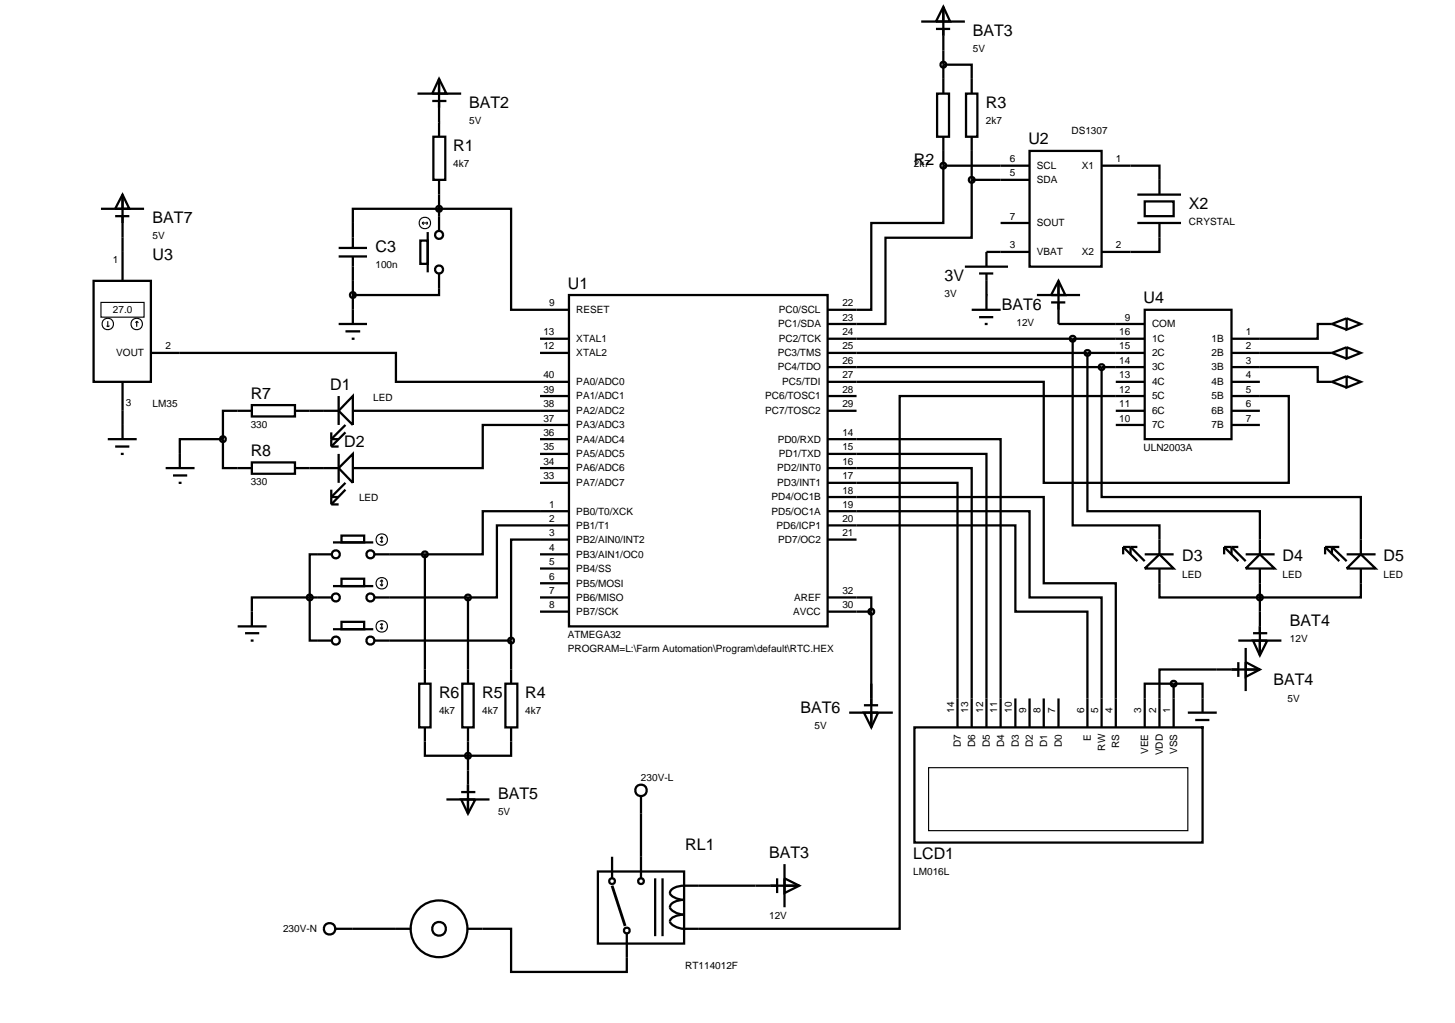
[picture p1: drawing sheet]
<svg xmlns="http://www.w3.org/2000/svg" width="257mm" height="180mm" viewBox="0 0 257 180" stroke-linecap="round" stroke-linejoin="round" font-family="sans-serif">
<g fill="none" stroke="#000" stroke-width=".4">
<path d="M73.6 16.5h7.7M76.2 17.8h2.5M77.4 13.9l1.3 2.6h-2.5zM77.4 13.9v10.2M162.4 3.8h7.7M165 5.1h2.5M165.2 16.5h2.1v7.6h-2.1zM166.3 11.4h5v5.1M166.3 1.2l1.2 2.6h-2.5zM166.3 1.2v15.3M170.3 16.5h2v7.6h-2zM17.8 36.8h7.6"/>
<path d="M20.3 38.1h2.5M21.6 34.3l1.2 2.5h-2.5zM21.6 34.3v15.2M76.4 24.1h2.1v7.6h-2.1zM77.4 31.7v8.9M166.3 29.2v10.1h-12.7v15.3h-7.7M166.3 24.1v5.1M166.3 29.2h15.2M171.3 31.7v10.2h-15.2v15.2h-10.2M171.3 31.7h10.2M171.3 24.1v7.6M176.4 39.3h5.1"/>
<path d="M181.5 26.6h12.7v20.4h-12.7zM194.2 29.2h10.2v5.1M200.5 39.3h7.7M200.5 34.3h7.7M201.8 35.5h5.1v2.6h-5.1zM204.4 39.3v5.1h-10.2M16.5 49.5h10.1v17.8h-10.1zM59.7 57.1h5M59.7 45.2h5M59.7 43.7h5M60.9 58.4h2.6M62 59.7h.5"/>
<path d="M62.2 43.7v-6.9h27.9v17.8h10.2M62.2 45.2v11.9M74.1 42.4h1.3v4.1h-1.3zM75.4 40.9v7.1M77.4 48.2v3.8h-15.2M95.2 59.7h5.1M100.3 52h45.6v58.4h-45.6zM145.9 59.7h55.9M170.1 47h7.6M171.3 54.6h5.1M172.6 48.2h2.5M172.6 55.9h2.5"/>
<path d="M173.6 57.1h.5M173.9 48.2v6.4M181.5 44.4h-7.6v2.6M182.8 52h7.6M185.3 53.3h2.5M186.6 49.5l1.2 2.5h-2.5zM186.6 49.5v7.6h15.2M189.1 59.7v32.9h15.3v5.1M201.8 54.6h15.3v22.8h-15.3zM234.8 57.1h-2.5v2.6h-15.2M234.8 57.1l2.6 1M237.4 56.1l2.5 1-2.5 1z"/>
<path d="M237.4 56.1l-2.6 1M19 77.4h5.1M20.3 78.7h2.5M21.6 67.3v10.1M26.6 62.2h43.2v5.1h30.5M39.3 77.4v5.1h5.1M39.3 77.4h-7.6v5.1M44.4 71.4h7.6v2h-7.6zM44.4 72.4h-5.1v5M52 72.4h7.7M58.4 78.7h1.3M58.4 76.2v2.5"/>
<path d="M59.7 69.8v5.1M60.9 74.9l-2.5 2.5h1.3M60.9 76.2l-2.5 2.5M62.2 69.8v5.1l-2.5-2.5zM62.2 72.4h38.1M95.2 62.2h5.1M95.2 77.4h5.1M95.2 69.8h5.1M100.3 74.9h-15.2v7.6h-22.9M145.9 77.4h30.5v50.8M145.9 67.3h38.1v17.8h43.2v-15.3h-10.1M145.9 72.4h5.1"/>
<path d="M145.9 62.2h55.9M145.9 64.7h55.9M145.9 69.8h5.1M191.7 62.2v27.9h30.4v7.6M194.2 64.7v22.9h45.7v10.1M196.7 72.4h5.1M196.7 67.3h5.1M196.7 74.9h5.1M201.8 69.8h-43.2v93.9h-35.4a6.7 6.7 0 0 1-4.3-.5l-.7-.5-.1-.3a1.5 1.5 0 0 1 1.3-1l1.2-.2a2.73 2.73 0 0 1-2.5-1.3 1.5 1.5 0 0 1 1.3-1.1l1.2-.2a2.7 2.7 0 0 1-2.5-1.2 1.5 1.5 0 0 1 1.3-1.1l1.2-.2h20.3M217.1 64.7h15.2v2.6h2.5M217.1 72.4h5M217.1 62.2h17.7"/>
<path d="M217.1 67.3h5M217.1 74.9h5M234.8 62.2l2.6 1M234.8 67.3l2.6 1M237.4 61.2l2.5 1-2.5 1zM237.4 66.3l2.5 1-2.5 1zM237.4 61.2l-2.6 1M237.4 66.3l-2.6 1M21.3 80h.5M29.2 82.5h5.1M30.5 83.8h2.5M31.5 85.1h.5"/>
<path d="M44.4 81.5h7.6v2h-7.6zM52 82.5h7.7M58.4 97.7h-3.8v7.6M58.4 86.3v2.6M58.4 88.9h1.3M58.7 95.6h7.1M59.7 82.5l2.5-2.5v5.1zM59.7 80v5.1M60.2 94.4h4v1.2h-4zM60.9 85.1l-2.5 2.5h1.3M60.9 86.3l-2.5 2.6M66 97.7h8.9"/>
<path d="M74.9 97.7v22.8M95.2 97.7h5.1M95.2 82.5h5.1M95.2 80h5.1M95.2 85.1h5.1M100.3 95.1h-10.2v17.8M100.3 92.6h-12.7v12.7h-5.1M100.3 90.1h-15.2v7.6h-10.2M145.9 85.1h22.9v43.1M145.9 82.5h25.4v45.7M145.9 80h28v48.2M145.9 92.6h33.1v15.2h12.7v20.4"/>
<path d="M145.9 90.1h35.6v15.2h12.7v22.9M145.9 87.6h38.1v15.2h12.7v25.4M145.9 95.1h5.1M198 96.4l2.5 2.5M198 96.4v1.3M198 96.4h2.5M199.3 97.7v-1.3l2.5 2.5M201.8 97.7h5.1M215.8 96.4h2.5M215.8 96.4l2.5 2.5M215.8 96.4v1.3M217.1 97.7v-1.3l2.5 2.5"/>
<path d="M219.6 97.7h5.1M233.6 96.4h2.5M233.6 96.4l2.5 2.5M233.6 96.4v1.3M234.8 97.7v-1.3l2.6 2.5M237.4 97.7h5.1M239.9 97.7l2.6 2.5h-5.1zM41.9 110.4h5.1M43.2 111.6h2.5M44.2 112.9h.5M54.6 105.3v7.6h3.8M54.6 105.3h-10.2v5.1"/>
<path d="M54.6 105.3h3.8M58.7 103.3h7.1M58.7 110.9h7.1M60.2 102h4v1.3h-4zM60.2 109.6h4v1.3h-4zM66 105.3h16.5M66 112.9h24.1M82.5 105.3v15.2M90.1 112.9v7.6M95.2 105.3h5.1M95.2 107.8h5.1M95.2 100.2h5.1"/>
<path d="M95.2 102.8h5.1M145.9 105.3h7.7v2.5M145.9 107.8h7.7M153.6 107.8v20.4M201.8 100.2l2.6-2.5 2.5 2.5zM204.4 100.2v5.1h35.5v-5.1M218.3 112.9h7.6M218.3 116.7v2.6M219.6 116.7l2.5 1.3-2.5 1.3zM219.6 100.2l2.5-2.5 2.6 2.5zM219.6 114.2v7.6M220.9 112.9h2.5l-1.3 2.6z"/>
<path d="M220.9 111.6h2.5M222.1 118h-17.7v10.2M222.1 100.2v15.3M73.9 120.5h2v7.7h-2zM74.9 128.2v5h15.2v-5M81.3 139.6h2.5M81.5 120.5h2v7.7h-2zM82.5 128.2v15.2M89.1 120.5h2.1v7.7h-2.1zM149.7 125.6h7.7M152.3 125.6h2.5l-1.2 2.6zM152.3 124.3h2.5"/>
<path d="M161.2 128.2h50.8v20.3h-50.8zM179 123.1v5.1M181.5 123.1v5.1M184 123.1v5.1M186.6 123.1v5.1M206.9 120.5h-5.1v7.7M206.9 120.5h5.1v5.1M206.9 120.5v7.7M209.4 125.6h5.1M210.7 126.9h2.5M211.7 128.2h.5M78.7 140.9h7.6"/>
<path d="M81.3 140.9h2.5l-1.3 2.5zM105.4 153.6h15.2v12.7h-15.2zM107.9 151v3.8M113 140.3v14.5M115.5 154.8v10.2M116.8 154.8v10.2M137 154.8v2.6M138.3 154.8l2.6 1.3-2.6 1.3zM138.3 152.3v7.6M59.2 163.7h13.2M82.5 163.7h7.6v7.6h20.4v-6.8"/>
<circle cx="166.3" cy="11.4" r=".51"/>
<circle cx="77.4" cy="36.8" r=".51"/>
<circle cx="166.3" cy="29.2" r=".51"/>
<circle cx="171.3" cy="31.7" r=".51"/>
<circle cx="62.2" cy="52" r=".51"/>
<circle cx="77.4" cy="47.5" r=".7"/>
<circle cx="77.4" cy="41.4" r=".7"/>
<circle cx="189.1" cy="59.7" r=".51"/>
<circle cx="39.3" cy="77.4" r=".51"/>
<circle cx="191.7" cy="62.2" r=".51"/>
<circle cx="194.2" cy="64.7" r=".51"/>
<circle cx="59.2" cy="97.7" r=".7"/>
<circle cx="65.3" cy="97.7" r=".7"/>
<circle cx="74.9" cy="97.7" r=".51"/>
<circle cx="54.6" cy="105.3" r=".51"/>
<circle cx="59.2" cy="112.9" r=".7"/>
<circle cx="59.2" cy="105.3" r=".7"/>
<circle cx="65.3" cy="105.3" r=".7"/>
<circle cx="65.3" cy="112.9" r=".7"/>
<circle cx="82.5" cy="105.3" r=".51"/>
<circle cx="90.1" cy="112.9" r=".51"/>
<circle cx="153.6" cy="107.8" r=".51"/>
<circle cx="222.1" cy="105.3" r=".51"/>
<circle cx="82.5" cy="133.2" r=".51"/>
<circle cx="113" cy="139.3" r="1.01"/>
<circle cx="206.9" cy="120.5" r=".51"/>
<circle cx="107.9" cy="155.3" r=".51"/>
<circle cx="113" cy="155.3" r=".51"/>
<circle cx="58.1" cy="163.7" r="1.01"/>
<circle cx="77.4" cy="163.7" r="1.21"/>
<circle cx="77.4" cy="163.7" r="5"/>
<circle cx="110.5" cy="164" r=".51"/>
</g>
<g fill="none" stroke="#000" stroke-width=".2">
<path d="M74.4 39.3h1M74.4 39.3l.3 .3M74.7 39.1l-.3 .2M75.2 39.1l.2 .2M75.4 39.3l-.2 .3M17.8 53.3h7.6v2.6h-7.6zM18.8 57.4l.2 .2M19 56.6v1M19.3 57.4l-.3 .2M24.1 56.6l-.2 .3M24.1 56.6l.3 .3M24.1 56.6v1"/>
<path d="M67 95.4l.3 .2M67.3 94.6v1M67.3 94.6l-.3 .3M67.3 94.6l.2 .3M67.5 95.4l-.2 .2M67 103l.3 .3M67 110.6l.3 .3M67.3 102.2v1.1M67.3 109.9v1M67.3 102.2l-.3 .3M67.3 102.2l.2 .3M67.3 109.9l-.3 .2"/>
<path d="M67.3 109.9l.2 .2M67.5 103l-.2 .3M67.5 110.6l-.2 .3M163.7 135.3h45.7v11.1h-45.7z"/>
<circle cx="74.9" cy="39.3" r="1.01"/>
<circle cx="19" cy="57.1" r="1.01"/>
<circle cx="24.1" cy="57.1" r="1.01"/>
<circle cx="67.3" cy="95.1" r="1.01"/>
<circle cx="67.3" cy="110.4" r="1.01"/>
<circle cx="67.3" cy="102.8" r="1.01"/>
</g>
<path d="M107.9 156.1l2.3 7.1" fill="none" stroke="#000" stroke-width=".5"/>
<g font-size="2.8">
<text x="171.5" y="6.4">BAT3</text>
<text x="82.7" y="19.1">BAT2</text>
<text x="173.8" y="19.1">R3</text>
<text x="79.9" y="26.7">R1</text>
<text x="161.1" y="29.2">R2</text>
<text x="181.3" y="25.5">U2</text>
<text x="26.9" y="39.4">BAT7</text>
<text x="209.6" y="36.9">X2</text>
<text x="26.9" y="45.9">U3</text>
<text x="66.2" y="44.5">C3</text>
<text x="100.1" y="50.9">U1</text>
<text x="166.5" y="49.6">3V</text>
<text x="201.6" y="53.5">U4</text>
<text x="176.6" y="54.6">BAT6</text>
<text x="44.2" y="70.3">R7</text>
<text x="58.2" y="68.7">D1</text>
<text x="44.2" y="80.4">R8</text>
<text x="60.7" y="78.9">D2</text>
<text x="208.4" y="99">D3</text>
<text x="226.1" y="99">D4</text>
<text x="243.9" y="99">D5</text>
<text x="227.4" y="110.4">BAT4</text>
<text x="77.4" y="123.1">R6</text>
<text x="85" y="123.1">R5</text>
<text x="92.6" y="123.1">R4</text>
<text x="141.1" y="125.7">BAT6</text>
<text x="224.5" y="120.7">BAT4</text>
<text x="87.8" y="140.9">BAT5</text>
<text x="120.8" y="149.9">RL1</text>
<text x="135.6" y="151.2">BAT3</text>
<text x="161" y="151.5">LCD1</text>
</g>
<g font-size="1.8">
<text x="171.5" y="9.2">5V</text>
<text x="82.7" y="21.9">5V</text>
<text x="173.8" y="21.9">2k7</text>
<text x="188.9" y="23.6">DS1307</text>
<text x="79.9" y="29.5">4k7</text>
<text x="161.1" y="29.5">2k7</text>
<text x="178" y="28.6">6</text>
<text x="182.8" y="29.8">SCL</text>
<text x="190.7" y="29.8">X1</text>
<text x="196.7" y="28.6">1</text>
<text x="178" y="31.1">5</text>
<text x="182.8" y="32.3">SDA</text>
<text x="178" y="38.7">7</text>
<text x="182.8" y="39.9">SOUT</text>
<text x="209.6" y="39.7">CRYSTAL</text>
<text x="19.9" y="46.4">1</text>
<text x="26.9" y="42.2">5V</text>
<text x="66.2" y="47.3">100n</text>
<text x="178" y="43.8">3</text>
<text x="182.8" y="45">VBAT</text>
<text x="190.7" y="45">X2</text>
<text x="196.7" y="43.8">2</text>
<text x="96.8" y="54">9</text>
<text x="148.5" y="54">22</text>
<text x="166.5" y="52.4">3V</text>
<text x="19.9" y="55.2">27.0</text>
<text x="95.8" y="59.1">13</text>
<text x="101.6" y="55.2">RESET</text>
<text x="137.2" y="57.7">PC1/SDA</text>
<text x="137.3" y="55.2">PC0/SCL</text>
<text x="148.5" y="56.5">23</text>
<text x="148.5" y="59.1">24</text>
<text x="179.2" y="57.5">12V</text>
<text x="197.3" y="59.1">16</text>
<text x="198.3" y="56.5">9</text>
<text x="203.1" y="57.7">COM</text>
<text x="219.6" y="59.1">1</text>
<text x="20.5" y="62.8">VOUT</text>
<text x="29.2" y="61.6">2</text>
<text x="95.8" y="61.6">12</text>
<text x="101.6" y="62.8">XTAL2</text>
<text x="101.6" y="60.3">XTAL1</text>
<text x="137.1" y="62.8">PC3/TMS</text>
<text x="137.1" y="65.3">PC4/TDO</text>
<text x="137.3" y="60.3">PC2/TCK</text>
<text x="148.5" y="61.6">25</text>
<text x="148.5" y="64.1">26</text>
<text x="197.3" y="61.6">15</text>
<text x="197.3" y="64.1">14</text>
<text x="203.1" y="60.3">1C</text>
<text x="203.1" y="62.8">2C</text>
<text x="203.1" y="65.3">3C</text>
<text x="213.6" y="60.3">1B</text>
<text x="213.6" y="62.8">2B</text>
<text x="213.6" y="65.3">3B</text>
<text x="219.6" y="61.6">2</text>
<text x="219.6" y="64.1">3</text>
<text x="22.2" y="71.6">3</text>
<text x="26.9" y="71.8">LM35</text>
<text x="65.8" y="70.6">LED</text>
<text x="95.8" y="71.8">38</text>
<text x="95.8" y="69.2">39</text>
<text x="95.8" y="66.7">40</text>
<text x="101.6" y="70.4">PA1/ADC1</text>
<text x="101.6" y="67.9">PA0/ADC0</text>
<text x="134.9" y="70.4">PC6/TOSC1</text>
<text x="137.9" y="67.9">PC5/TDI</text>
<text x="148.5" y="66.7">27</text>
<text x="148.5" y="69.2">28</text>
<text x="148.5" y="71.8">29</text>
<text x="197.3" y="66.7">13</text>
<text x="197.3" y="69.2">12</text>
<text x="197.3" y="71.8">11</text>
<text x="203.1" y="67.9">4C</text>
<text x="203.1" y="70.4">5C</text>
<text x="213.6" y="67.9">4B</text>
<text x="213.6" y="70.4">5B</text>
<text x="219.6" y="66.7">4</text>
<text x="219.6" y="69.2">5</text>
<text x="219.6" y="71.8">6</text>
<text x="44.2" y="75.4">330</text>
<text x="95.8" y="76.8">36</text>
<text x="95.8" y="74.3">37</text>
<text x="101.6" y="78">PA4/ADC4</text>
<text x="101.6" y="75.5">PA3/ADC3</text>
<text x="101.6" y="73">PA2/ADC2</text>
<text x="134.9" y="73">PC7/TOSC2</text>
<text x="137.1" y="78">PD0/RXD</text>
<text x="148.5" y="76.8">14</text>
<text x="197.3" y="74.3">10</text>
<text x="203.1" y="73">6C</text>
<text x="203.1" y="75.5">7C</text>
<text x="213.6" y="73">6B</text>
<text x="213.6" y="75.5">7B</text>
<text x="219.6" y="74.3">7</text>
<text x="95.8" y="81.9">34</text>
<text x="95.8" y="79.4">35</text>
<text x="101.6" y="83.1">PA6/ADC6</text>
<text x="101.6" y="80.6">PA5/ADC5</text>
<text x="137" y="83.1">PD2/INT0</text>
<text x="137.3" y="80.6">PD1/TXD</text>
<text x="148.5" y="79.4">15</text>
<text x="148.5" y="81.9">16</text>
<text x="201.6" y="79.5">ULN2003A</text>
<text x="44.2" y="85.5">330</text>
<text x="63.3" y="88.3">LED</text>
<text x="95.8" y="84.5">33</text>
<text x="96.8" y="89.5">1</text>
<text x="101.6" y="85.7">PA7/ADC7</text>
<text x="136" y="88.2">PD4/OC1B</text>
<text x="137" y="85.7">PD3/INT1</text>
<text x="148.5" y="84.5">17</text>
<text x="148.5" y="87">18</text>
<text x="148.5" y="89.5">19</text>
<text x="96.8" y="92">2</text>
<text x="96.8" y="94.5">3</text>
<text x="101.6" y="90.7">PB0/T0/XCK</text>
<text x="101.6" y="93.2">PB1/T1</text>
<text x="101.6" y="95.7">PB2/AIN0/INT2</text>
<text x="136" y="90.7">PD5/OC1A</text>
<text x="136.9" y="93.2">PD6/ICP1</text>
<text x="137.2" y="95.7">PD7/OC2</text>
<text x="148.5" y="92">20</text>
<text x="148.5" y="94.5">21</text>
<text x="96.8" y="97.1">4</text>
<text x="96.8" y="99.6">5</text>
<text x="101.6" y="98.3">PB3/AIN1/OC0</text>
<text x="101.6" y="100.8">PB4/SS</text>
<text x="208.4" y="101.8">LED</text>
<text x="226.1" y="101.8">LED</text>
<text x="243.9" y="101.8">LED</text>
<text x="96.8" y="102.2">6</text>
<text x="96.8" y="104.7">7</text>
<text x="96.8" y="107.2">8</text>
<text x="101.6" y="103.4">PB5/MOSI</text>
<text x="101.6" y="105.9">PB6/MISO</text>
<text x="140" y="105.9">AREF</text>
<text x="148.5" y="104.7">32</text>
<text x="148.5" y="107.2">30</text>
<text x="100.1" y="112.4">ATMEGA32</text>
<text x="101.6" y="108.4">PB7/SCK</text>
<text x="139.8" y="108.4">AVCC</text>
<text x="227.4" y="113.2">12V</text>
<text x="100.1" y="114.9">PROGRAM=L:\Farm Automation\Program\default\RTC.HEX</text>
<text x="77.4" y="125.9">4k7</text>
<text x="85" y="125.9">4k7</text>
<text x="92.6" y="125.9">4k7</text>
<text x="168.2" y="125.6" transform="rotate(-90 168.2 125.6)">14</text>
<text x="170.7" y="125.6" transform="rotate(-90 170.7 125.6)">13</text>
<text x="173.3" y="125.6" transform="rotate(-90 173.3 125.6)">12</text>
<text x="175.8" y="125.6" transform="rotate(-90 175.8 125.6)">11</text>
<text x="178.4" y="125.6" transform="rotate(-90 178.4 125.6)">10</text>
<text x="180.9" y="125.6" transform="rotate(-90 180.9 125.6)">9</text>
<text x="183.4" y="125.6" transform="rotate(-90 183.4 125.6)">8</text>
<text x="186" y="125.6" transform="rotate(-90 186 125.6)">7</text>
<text x="191.1" y="125.6" transform="rotate(-90 191.1 125.6)">6</text>
<text x="193.6" y="125.6" transform="rotate(-90 193.6 125.6)">5</text>
<text x="196.1" y="125.6" transform="rotate(-90 196.1 125.6)">4</text>
<text x="201.2" y="125.6" transform="rotate(-90 201.2 125.6)">3</text>
<text x="203.8" y="125.6" transform="rotate(-90 203.8 125.6)">2</text>
<text x="206.3" y="125.6" transform="rotate(-90 206.3 125.6)">1</text>
<text x="227" y="123.8">5V</text>
<text x="143.6" y="128.5">5V</text>
<text x="169.4" y="131.7" transform="rotate(-90 169.4 131.7)">D7</text>
<text x="171.9" y="131.7" transform="rotate(-90 171.9 131.7)">D6</text>
<text x="174.5" y="131.7" transform="rotate(-90 174.5 131.7)">D5</text>
<text x="177" y="131.7" transform="rotate(-90 177 131.7)">D4</text>
<text x="179.6" y="131.7" transform="rotate(-90 179.6 131.7)">D3</text>
<text x="182.1" y="131.7" transform="rotate(-90 182.1 131.7)">D2</text>
<text x="184.6" y="131.7" transform="rotate(-90 184.6 131.7)">D1</text>
<text x="187.2" y="131.7" transform="rotate(-90 187.2 131.7)">D0</text>
<text x="192.3" y="130.6" transform="rotate(-90 192.3 130.6)">E</text>
<text x="197.3" y="131.9" transform="rotate(-90 197.3 131.9)">RS</text>
<text x="113" y="137.6">230V-L</text>
<text x="194.8" y="132.3" transform="rotate(-90 194.8 132.3)">RW</text>
<text x="202.4" y="132.9" transform="rotate(-90 202.4 132.9)">VEE</text>
<text x="205" y="133.1" transform="rotate(-90 205 133.1)">VDD</text>
<text x="207.5" y="132.9" transform="rotate(-90 207.5 132.9)">VSS</text>
<text x="87.8" y="143.7">5V</text>
<text x="161" y="154.3">LM016L</text>
<text x="135.6" y="161.9">12V</text>
<text x="49.9" y="164.3">230V-N</text>
<text x="120.8" y="170.8">RT114012F</text>
</g>
</svg>
